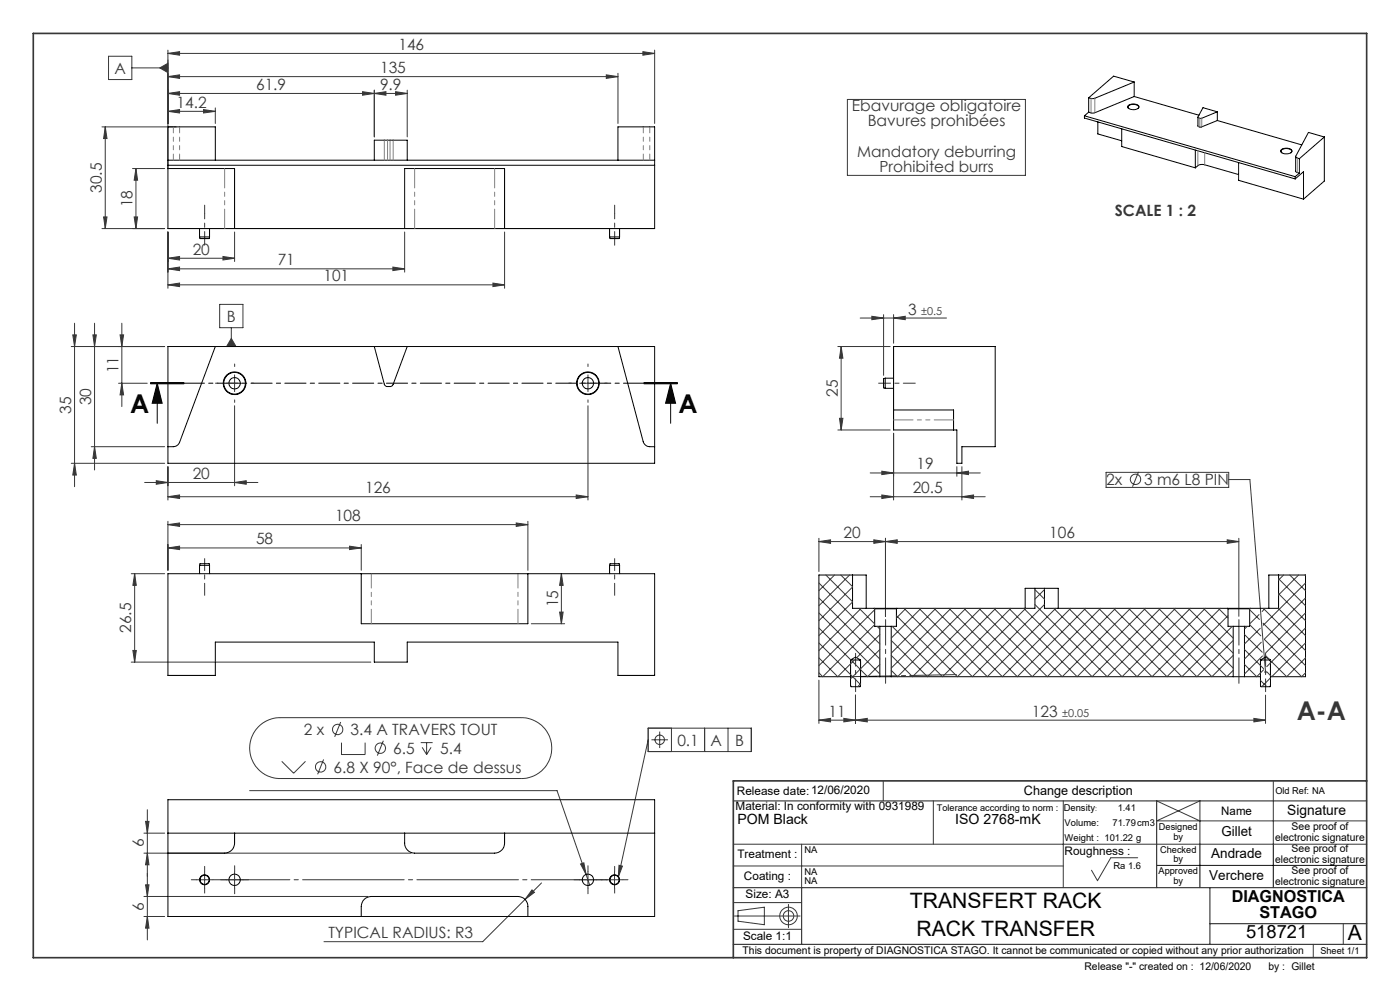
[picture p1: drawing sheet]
<svg xmlns="http://www.w3.org/2000/svg" width="420mm" height="297mm" viewBox="0 0 420 297" stroke-linecap="round" stroke-linejoin="round" font-family="sans-serif">
<g fill="none" stroke="#373737" stroke-width=".3">
<path d="M32.6 16.9h6.9v6.9h-6.9zM50.4 16l3.5-.5v1zM50.4 15v35.5M50.4 16h146M192.9 15.5l3.5 .5-3.5 .5zM196.4 15v22M30.6 38h22.2M31.6 38l.5 3.5h-1zM31.6 38v30.5M39.5 20.4h10.9M47.9 20.4l2.5-1.4v2.8zM50.4 33.4l3.5-.6v1.1z"/>
<path d="M50.4 28l3.5-.5v1zM50.4 23l3.5-.6v1.1zM50.4 33.4h14.2M50.4 23h135M61.1 32.8l3.5 .6-3.5 .5zM64.6 32.3v4.7M108.8 27.5l3.5 .5-3.5 .5zM112.3 28l3.5-.5v1zM112.3 27v14M118.7 27.5l3.5 .5-3.5 .5zM122.2 27v14M122.2 28h-71.8"/>
<path d="M181.9 22.4l3.5 .6-3.5 .5zM185.4 22v15M254.2 29.8h53.4v22.8h-53.4zM39.8 50.5h9.6M40.8 50.5l.5 3.5h-1zM40.8 50.5v18M30.6 68.5h18.8M31.1 65h1l-.5 3.5zM40.3 65h1l-.5 3.5zM50.4 77.4l3.5-.5v1zM50.4 69.5v16.9M50.4 77.4h20"/>
<path d="M66.9 76.9l3.5 .5-3.5 .5zM70.4 69.5v8.9M121.4 69.5v12.1M151.4 69.5v16.9M22.4 96.9v49M28.4 96.9v44M36.5 96.9v24.9M50.4 80.6l3.5-.6v1.1zM50.4 85.4l3.5-.6v1.1zM50.4 80.6h71M50.4 85.4h101M65.9 91.2h7v7h-7z"/>
<path d="M69.4 98.2v5.7M117.9 80l3.5 .6-3.5 .5zM147.9 84.8l3.5 .6-3.5 .5zM258.1 95.3h25.9M261.5 94.8l3.6 .5-3.6 .5zM265.1 94.3v18.2M268.1 95.3l3.5-.5v1zM268.1 94.3v8.6M21.4 103.9h28M21.8 100.4h1.1l-.5 3.5zM27.9 100.4h1l-.5 3.5zM35.6 114.9h8.6"/>
<path d="M36 100.4h1.1l-.6 3.5zM36.5 114.9l.6 3.5h-1.1zM67.9 114.9h5M69.4 101.4l1.4 2.5h-2.8zM70.4 112.4v5M173.9 114.9h5M176.4 112.4v5M251.4 103.9h15.7M252.3 103.9v25M252.3 103.9l.6 3.4h-1.1zM21.4 138.8h28M22.4 138.8l.5 3.6h-1.1z"/>
<path d="M27.4 133.9h22M28.4 133.9l.5 3.5h-1zM50.4 139.9v10M70.4 121.6v24M176.4 121.6v28.3M251.4 128.9h15.7M251.8 125.4h1.1l-.6 3.5zM268.1 129.9v20M287.1 139.9v2.8M288.6 139.9v10M43.4 144.6h34M46.9 144.1l3.5 .5-3.5 .5z"/>
<path d="M50.4 157.2l3.5-.5v1.1zM50.4 148.9l3.5-.6v1.1zM50.4 156.2v14.7M50.4 157.2h108M50.4 148.9h126M70.4 144.6l3.5-.5v1zM154.9 156.7l3.5 .5-3.5 .6zM158.4 156.2v14.7M172.9 148.3l3.5 .6-3.5 .5zM261.1 148.9h34.5M261.1 141.7h33M264.5 148.3l3.6 .6-3.6 .5z"/>
<path d="M264.5 141.2l3.6 .5-3.6 .5zM287.1 141.7l3.4-.5v1zM288.6 148.9l3.5-.6v1.1zM331.8 141.6h36.8v4.5h-36.8zM341.6 141.4l-1.8 4.5M368.6 143.7h6.4l4.7 57.7M39.4 171.9h10M40.4 171.9l.5 3.5h-1zM40.4 171.9v26.5M50.4 164.2l3.5-.5v1zM50.4 164.2h58M104.9 163.7l3.5 .5-3.5 .5z"/>
<path d="M108.4 163.2v7.7M168.4 171.9v15M168.4 171.9l.5 3.5h-1zM245.7 162.3l3.5-.5v1zM245.7 161.3v10M245.7 162.3h126M262.1 161.8l3.5 .5-3.5 .5zM265.6 162.3l3.6-.5v1zM265.6 161.3v23.4M368.2 161.8l3.5 .5-3.5 .5zM371.7 161.3v23.4M39.4 198.4h71.9"/>
<path d="M39.9 194.9h1l-.5 3.5zM159.4 186.9h10M167.9 183.4h1l-.5 3.5zM77.5 217.8a9.2 9.2 0 0 1 6.5-2.7h72.4a9.1 9.1 0 0 1 9.1 9.1 9.1 9.1 0 0 1-9.1 9.1h-72.4a9.1 9.1 0 0 1-8.4-5.6 9.1 9.1 0 0 1 1.9-9.9zM102.2 216.4l-1.8 4.4M194.5 218.2h30.9v7h-30.9zM197.9 219.2v5M201.4 218.2v7M211.4 218.2v7M218.4 218.2v7M245.7 215.8l3.5-.5v1.1zM245.7 203.8v13"/>
<path d="M245.7 215.8h134M253.2 215.3l3.4 .5-3.4 .6zM256.6 215.8l3.6-.5v1.1zM256.6 208.3v8.5M376.2 215.3l3.5 .5-3.5 .6zM379.7 208.3v8.5M74.9 237h92.2l8.7 25.1M84.5 228.2l3.6 3.5 3.6-3.5M97.1 227.6l-1.8 4.5M102.4 222.6v3.5h7.1v-3.5M115 222l-1.8 4.4M126.2 222.6h3.6"/>
<path d="M126.6 224l1.4 2.1M128 222.6v3.5M129.3 224l-1.3 2.1M194.5 221.7l-9 41.2M195.4 221.7h5M265 234v6M382 234v19M43.2 249.7h6.2M43.2 255.7h80.2M43.7 246.2h1l-.5 3.5zM44.2 242.7v39M44.2 255.7l.5 3.5h-1z"/>
<path d="M174.2 258.9l1-.3 .6 3.5zM185.7 259.3l1 .3-1.2 3.3zM220 253h190M220 259.5h99M240.5 253v13M280 240v13M319 240v26M341.3 257.1h-8.1l-4 6.8-1.8-3.1M347 240l13 6M410 246h-63l13-6v13M43.2 274.7h6.2M43.2 268.7h67.2"/>
<path d="M43.7 265.2h1l-.5 3.5zM44.2 274.7l.5 3.5h-1zM58.9 263.7h5M61.4 261.2v5M67.9 263.7h5M70.4 261.2v5M159.6 266.7l.7 .7-2.8 2.2zM162.5 264.6l-17.7 17.6h-47.6M173.9 263.7h5M175.8 262.1l1.1 3.2M176.4 261.2v5M181.9 263.7h5"/>
<path d="M184.4 261.2v5M220 278.5h20.5M220 270.5h20.5M220.3 274.5h19.7M221.4 272.9l7.9-1v5.2l-7.9-1zM236.5 271v7M403 276.8v6.2M394 283v4"/>
<circle cx="340.7" cy="143.7" r="1.56"/>
<circle cx="101.3" cy="218.6" r="1.56"/>
<circle cx="96.2" cy="229.8" r="1.56"/>
<circle cx="114.1" cy="224.2" r="1.56"/>
<circle cx="197.9" cy="221.7" r="1.42"/>
<circle cx="236.5" cy="274.5" r="1.58"/>
<circle cx="236.6" cy="274.5" r="2.63"/>
</g>
<g fill="none" stroke="#000" stroke-width=".3">
<path d="M45.2 115h10zM45.2 114.8h10M45.2 114.7h10M47.2 114.9l1.4 6h-3zM47.2 114.9v12M193.2 114.8h10M193.2 114.7h10M193.2 115h10M201.2 114.9l1.5 6h-3zM201.2 114.9v12M347 259.4h63M360 253v13"/>
<path d="M382 253v13"/>
</g>
<path d="M203.2 114.8h-158" fill="none" stroke="#000" stroke-width=".3" stroke-dasharray="6.3 1.3 1.3 1.3" stroke-dashoffset=".4"/>
<g fill="none" stroke="#373737" stroke-width=".3" stroke-dasharray="30.5 1.3 1.3 1.3">
<path d="M61.4 64v-2.5M61.4 71v2.5M184.4 64v-2.5M184.4 71v2.5M65.4 114.8h-.8M70.4 109.8v-.7M70.4 119.8v.8M75.4 114.8h.7M171.4 114.8h-.8M176.4 109.8v-.7M176.4 119.8v.8M181.4 114.8h.7"/>
<path d="M58.9 263.7h-1.5M61.4 261.2v-1.5M61.4 266.2v1.5M67.9 263.7h-1.7M70.4 261.2v-1.7M70.4 266.2v1.7M72.9 263.7h1.7M173.9 263.7h-1.7M176.4 261.2v-1.7M176.4 266.2v1.7M178.9 263.7h1.7M181.9 263.7h-1.5"/>
<path d="M184.4 261.2v-1.5M184.4 266.2v1.5M186.9 263.7h1.5"/>
</g>
<path d="M274.6 114.8h-11M61.4 178.4v-11M184.4 178.4v-11" fill="none" stroke="#373737" stroke-width=".3" stroke-dasharray="30.5 1.3 1.3 1.3" stroke-dashoffset="26.9"/>
<path d="M265.7 185.7v19.1M371.7 185.7v19.1" fill="none" stroke="#373737" stroke-width=".3" stroke-dasharray="30.5 1.3 1.3 1.3" stroke-dashoffset="22.8"/>
<path d="M255.2 202.8l31.7-.6" fill="none" stroke="#373737" stroke-width=".3" stroke-dasharray="30.5 1.3 1.3 1.3" stroke-dashoffset="16.5"/>
<path d="M256.7 195.8v11.5M379.7 195.8v11.5" fill="none" stroke="#373737" stroke-width=".3" stroke-dasharray="30.5 1.3 1.3 1.3" stroke-dashoffset="26.6"/>
<path d="M63.9 263.7h118.5" fill="none" stroke="#373737" stroke-width=".3" stroke-dasharray="30.5 1.3 1.3 1.3" stroke-dashoffset="7.4"/>
<path d="M61.4 71v-7M184.4 71v-7" fill="none" stroke="#373737" stroke-width=".3" stroke-dasharray="30.5 1.3 1.3 1.3" stroke-dashoffset="28.9"/>
<path d="M220 240h190M347 240v26M220 266h190M240.5 266v17M363 266v17M363 276.8h47M220 283h190" fill="none" stroke="#373737" stroke-width=".35"/>
<path d="M10 10h400v277h-400zM410 234h-190v53" fill="none" stroke="#373737" stroke-width=".5"/>
<path d="M201.2 114.9l1.5 6h-3zM47.2 114.9l1.4 6h-3z" fill="#000"/>
<g fill="#373737">
<path d="M69.4 101.4l1.4 2.5h-2.8zM379.4 201.2l-.1 .3 .4 .3v-.4v.4a.35 .35 0 0 0 .3-.5 .35 .35 0 0 0-.6-.1zM185.7 259.3l1 .3-1.2 3.3zM47.9 20.4l2.5 1.4v-2.8z"/>
<path d="M36 100.4h1.1l-.6 3.5zM36.5 114.9l.6 3.5h-1.1z"/>
<path d="M268.1 95.3l3.5-.5v1zM261.5 94.8l3.6 .5-3.6 .5z"/>
<path d="M50.4 164.2l3.5-.5v1zM104.9 163.7l3.5 .5-3.5 .5zM50.4 157.2l3.5-.5v1.1zM154.9 156.7l3.5 .5-3.5 .6zM245.7 215.8l3.5-.5v1.1zM253.2 215.3l3.4 .5-3.4 .6zM245.7 162.3l3.5-.5v1zM262.1 161.8l3.5 .5-3.5 .5zM256.6 215.8l3.6-.5v1.1zM376.2 215.3l3.5 .5-3.5 .6zM265.6 162.3l3.6-.5v1zM368.2 161.8l3.5 .5-3.5 .5zM159.6 266.7l-2.1 2.9 2.8-2.2zM174.2 258.9l1.6 3.2-.6-3.5zM112.3 28l3.5-.5v1zM118.7 27.5l3.5 .5-3.5 .5z"/>
<path d="M46.9 144.1l3.5 .5-3.5 .5zM70.4 144.6l3.5-.5v1zM50.4 148.9l3.5-.6v1.1zM172.9 148.3l3.5 .6-3.5 .5z"/>
<path d="M50.4 77.4l3.5-.5v1zM66.9 76.9l3.5 .5-3.5 .5zM50.4 80.6l3.5-.6v1.1zM117.9 80l3.5 .6-3.5 .5zM50.4 85.4l3.5-.6v1.1zM147.9 84.8l3.5 .6-3.5 .5zM50.4 33.4l3.5-.6v1.1zM61.1 32.8l3.5 .6-3.5 .5zM50.4 28l3.5-.5v1zM108.8 27.5l3.5 .5-3.5 .5zM50.4 23l3.5-.6v1.1zM181.9 22.4l3.5 .6-3.5 .5zM50.4 16l3.5-.5v1zM192.9 15.5l3.5 .5-3.5 .5z"/>
<path d="M264.5 148.3l3.6 .6-3.6 .5zM288.6 148.9l3.5-.6v1.1z"/>
<path d="M28.4 133.9l.5 3.5h-1zM27.9 100.4h1l-.5 3.5zM44.2 274.7l.5 3.5h-1zM43.7 265.2h1l-.5 3.5z"/>
<path d="M40.3 65h1l-.5 3.5zM40.8 50.5l.5 3.5h-1zM31.1 65h1l-.5 3.5zM31.6 38l.5 3.5h-1z"/>
<path d="M21.8 100.4h1.1l-.5 3.5zM22.4 138.8l.5 3.6h-1.1zM168.4 171.9l.5 3.5h-1zM167.9 183.4h1l-.5 3.5zM40.4 171.9l.5 3.5h-1zM39.9 194.9h1l-.5 3.5zM252.3 103.9l.6 3.4h-1.1zM251.8 125.4h1.1l-.6 3.5zM43.7 246.2h1l-.5 3.5zM44.2 255.7l.5 3.5h-1z"/>
<path d="M264.5 141.2l3.6 .5-3.6 .5zM287.1 141.7l3.4-.5v1z"/>
</g>
<g fill="none" stroke="#000" stroke-width=".3">
<path d="M325.3 34.7l63.2 18.2M325.3 34.7v.7l63.2 18.2M326.6 33.6l-1.3 1.1M326.6 29.3v4.3M329.4 36.5v3.6l7.1 2.1M336.5 38.6v5.3l22.1 6.4M338.6 31.5l1-.3a1.63 1.63 0 0 1 2.1 1 2.26 2.26 0 0 1-3.4-.1zM338.6 32.5a.58 .58 0 0 1-.2-.6 .58 .58 0 0 1 .6-.4l.5-.2a1.56 1.56 0 0 1 2.1 .9l-.3 .3M340.3 28.9l-11.9 4.9-.8 .1-1-.3M340.3 24.6l-11.9 4.9-.8 .1-1-.3M340.3 28.9l19.4 5.6M340.3 24.6l-6.2-1.8-7.5 6.5"/>
<path d="M340.3 24.6v4.3M359.4 35.2v2.6l.6 .3 5.2-2M360.9 32.3l4.3 1.2-4.7 2-.9-.1-.2-.3zM365.2 36.1l25.3 7.3M365.2 33.5v2.6M50.4 50.5h20v18M50.4 48h146M50.4 49.5h146M64.6 48v-10h-14.2v30.5h20M112.3 48v-6h9.9v6M185.4 48v-10h11v30.5h-45M358.6 50.3l.7-.6a2.48 2.48 0 0 1 2.1-.3l10.2 2.9"/>
<path d="M358.6 45v5.3M371.6 48.7v5.3l19.5 5.7M384.4 44.9a2.29 2.29 0 0 1 3.2 .4 2.17 2.17 0 0 1-3.4 .1zM384.6 45.8a.77 .77 0 0 1-.1-1 .77 .77 0 0 1 .9-.2 1.54 1.54 0 0 1 2.1 .9l-.3 .3M388.5 53.6l2.6-2.1v8.2M388.5 52.9v.7M388.7 47v4.4l1.1 .5M389.8 51.9l-1.3 1M389.8 47.6v4.3M397.3 41.1l-4.8-1.4-3.8 7.2 .3 .4 .8 .3M397.3 41.1l-7.5 6.5M397.3 41.1v13.2l-6.2 5.4"/>
<path d="M59.9 71l.1 .5h2.8l.1-.5M59.9 71h3M59.9 68.5v2.5M62.9 68.5v2.5M70.4 68.5h51M121.4 68.5h30M121.4 68.5v-18h30v18M182.9 71l.1 .5h2.7l.2-.5M182.9 71h3M182.9 68.5v2.5M185.9 68.5v2.5M50.4 103.9h146v34.9h-146z"/>
<path d="M64.6 103.9l-10.7 28.7a2.15 2.15 0 0 1-1.9 1.3h-1.6M112.3 103.9l3 11.4 .8 .5h1.2l.6-.4 4.3-11.5M185.4 103.9l7.6 28.5a2.1 2.1 0 0 0 1.9 1.5h1.5M265.6 113.3v3.1M265.6 113.3l-.5 .2v2.7l.5 .2M265.6 113.3h2.5M265.6 116.4h2.5M268.1 103.9h30.5v30h-10v4.9h-1.5v-9.9h-19zM268.1 122.9h18v6M59.9 169.4l.1-.5h2.8l.1 .5M59.9 169.4h3M59.9 169.4v2.5"/>
<path d="M62.9 169.4v2.5M108.4 171.9h50M108.4 171.9h-58v30.5h14.2v-10h47.7v6h9.9v-6h63.2v10h11v-30.5h-38M108.4 171.9v15h50v-15M182.9 169.4l.1-.5h2.7l.2 .5M182.9 169.4h3M182.9 169.4v2.5M185.9 169.4v2.5M255.8 172.3v10h6.5M310.5 176.3v6h-41.4M313.3 176.3v6h55M383.6 172.3v10h-8.5"/>
<path d="M255.2 197.8h.1M255.2 197.8l.1 8h2.7l.2-8M255.2 197.8l1.4-.9 1.6 .9M255.3 197.8l-.1 .5M255.3 197.8h2.7M258 197.8h.2M258 197.8l.2 .5M259.9 182.3v-10h-14.2v30.5h9.5M262.3 182.3h6.8M262.3 182.3l.1 .2M262.4 182.5h6.5M262.4 182.5v5.2h1.5"/>
<path d="M263.9 187.7h3.5M263.9 187.7v15.1M267.4 187.7v15.1M268.9 182.5v5.2h-1.5M269.1 182.3l-.2 .2M307.6 182.3v-6h9.9v6M368.3 182.3h6.8M368.3 182.3l.1 .2M368.4 182.5h6.5M368.4 182.5v5.2h1.6M370 187.7h3.3M370 187.7v15.1"/>
<path d="M373.3 187.7v15.1M374.9 182.5v5.2h-1.6M375.1 182.3l-.2 .2M378.1 197.8h.2M378.1 197.8l.2 8h2.7l.1-8M378.1 197.8l1.6-.9 1.4 .9M378.3 197.8h2.7M378.3 197.8l-.2 .5M380.6 182.3v-10h11.1v30.5h-10.6M381 197.8h.1M381 197.8l.1 .5M258.2 202.8h5.7"/>
<path d="M263.9 202.8h3.5M267.4 202.8h102.6M370 202.8h3.3M373.3 202.8h4.8M50.4 239.7h146v35h-146zM50.4 249.7h146M70.4 249.7v3a3 3 0 0 1-3 3h-17M121.4 249.7v3a3 3 0 0 0 3 3h24a3 3 0 0 0 3-3v-3M108.4 274.7v-3a3 3 0 0 1 3-3h44a2.95 2.95 0 0 1 3 3v3"/>
<circle cx="70.4" cy="114.8" r="1.7"/>
<circle cx="70.4" cy="114.8" r="3.4"/>
<circle cx="70.4" cy="114.9" r="3.3"/>
<circle cx="176.4" cy="114.8" r="1.7"/>
<circle cx="176.4" cy="114.8" r="3.4"/>
<circle cx="176.4" cy="114.9" r="3.3"/>
<circle cx="61.4" cy="263.7" r="1.49"/>
<circle cx="61.4" cy="263.7" r="1.38"/>
<circle cx="70.4" cy="263.7" r="1.7"/>
<circle cx="176.4" cy="263.7" r="1.7"/>
<circle cx="184.4" cy="263.7" r="1.37"/>
<circle cx="184.4" cy="263.7" r="1.49"/>
</g>
<path d="M111.4 171.9v15M155.4 186.9v-15" fill="none" stroke="#808080" stroke-width=".3" stroke-dasharray="6.3 1.3 1.3 1.3 1.3 1.3" stroke-dashoffset="2"/>
<path d="M124.4 50.5v18M67.4 68.5v-18M148.4 68.5v-18M286.1 125.8h-18" fill="none" stroke="#808080" stroke-width=".3" stroke-dasharray="6.3 1.3 1.3 1.3 1.3 1.3" stroke-dashoffset=".5"/>
<path d="M327.3 29.5v4.3M328.4 29.4v4.4M359.6 35.4v2.6M360 35.4v2.6M360.5 35.4v2.6M115.3 42v6M116.3 42v6M117 42v6M118 42v6M359.4 49.6v-4.4M361.4 45.8v3.6M389.2 47.4v4.3" fill="none" stroke="#808080" stroke-width=".3" stroke-dasharray="6.3 1.3 1.3 1.3 1.3 1.3"/>
<g fill="none" stroke="#373737" stroke-width=".3">
<path d="M245.7 179.2l18.2 18.3M245.7 174.7l18.2 18.3M245.9 172.3l-.2 .2M247.8 172.3l8 8M250.4 172.3l-4.7 4.7M252.2 172.3l3.6 3.5M254.9 172.3l-9.2 9.2M255.8 175.9l-10.1 10.1M310.5 176.7l2.8 2.9M313.3 176.7l-2.8 2.9M383.6 177.9l8.1 8.1M383.6 173.5l8.1 8"/>
<path d="M385.1 172.3l-1.5 1.5M386.9 172.3l4.8 4.7M389.6 172.3l-6 6M391.4 172.3l.3 .2M391.7 174.7l-12.7 12.7M391.7 179.2l-12.4 12.3M245.7 197.2l5.6 5.6 5-5M245.7 192.7l12.5 12.5M245.7 188.2l9.5 9.6M245.7 183.7l18.2 18.3M255.3 197.8l5 5 3.6-3.7M255.8 180.4l-10.1 10.1"/>
<path d="M257.7 182.3l4.7 4.7M258.3 182.3l-12.6 12.7M262.3 182.3l.1 .2M262.4 182.7l-16.7 16.8M262.4 187.2l-15.6 15.6-1.1-1.2M263.1 187.7l.8 .8M263.9 190.2l-6.9 6.9M263.9 194.7l-8.7 8.7M271.8 182.3l-2.9 2.9M275.7 182.3l20.5 20.5 20.5-20.5M276.3 182.3l-8.9 8.9M280.2 182.3l20.5 20.5 20.5-20.5"/>
<path d="M280.8 182.3l-13.4 13.5M284.7 182.3l20.5 20.5 20.5-20.5M285.3 182.3l-17.9 17.9M289.2 182.3l20.5 20.5 20.5-20.5M289.8 182.3l-20.5 20.5-1.9-1.9M293.7 182.3l20.5 20.5 20.5-20.5M294.3 182.3l-20.5 20.5-6.4-6.4M298.2 182.3l20.5 20.5 20.5-20.5M298.7 182.3l-20.5 20.5-10.8-10.9M302.6 182.3l20.5 20.5 20.5-20.5M303.2 182.3l-20.4 20.5-15.1-15.1M307.1 182.3l20.5 20.5 20.6-20.5"/>
<path d="M307.7 182.3l-20.5 20.5-18.3-18.3M310.5 181.2l21.6 21.6 20.5-20.5M313.3 181.2l-21.6 21.6-20.5-20.5M316.1 182.3l20.5 20.5 20.5-20.5M320.6 182.3l20.5 20.5 20.5-20.5M325.1 182.3l20.5 20.5 20.5-20.5M329.6 182.3l20.5 20.5 18.3-18.3M334.1 182.3l20.5 20.5 15.1-15.1M338.6 182.3l20.5 20.5 10.9-10.9M343.1 182.3l20.5 20.5 6.4-6.4M347.6 182.3l20.5 20.5 1.9-1.9M352 182.3l18 17.9"/>
<path d="M356.5 182.3l13.5 13.5M361 182.3l9 8.9M365.5 182.3l2.9 2.9M373.3 199.1l3.7 3.7 2.1-2.1M373.3 194.7l5.8 5.7M373.3 190.2l5.4 5.3M374.2 187.7l-.9 .8M374.9 187.2l3.3 3.4M374.9 182.7l2.9 3M375.1 182.3l-.2 .2M377.7 184.2l-2.8 2.8M378.1 188.3l-4.8 4.7"/>
<path d="M378.4 192.5l-5.1 5M378.7 196.6l-5.4 5.4M378.9 186.8l12.8 12.7M379 182.3l12.7 12.7M379.3 191.7l11.2 11.1 1.2-1.2M379.6 182.3l-1 1M379.8 196.6l1 1M381 197.8h.1M383.5 182.3l8.2 8.2M391.7 188.2l-11.7 11.6M391.7 183.7l-12 12M391.7 192.7l-10.2 10.1-1.4-1.4"/>
<path d="M391.7 197.2l-5.7 5.6-4.9-4.8M258.2 205l-.9 .8M378.1 203.9l1.9 1.9M381.1 203.2l-2.6 2.6"/>
</g>
<path d="M52 38v10M53.9 38v10M193 38v10M194.9 38v10" fill="none" stroke="#808080" stroke-width=".3" stroke-dasharray="6.3 1.3 1.3 1.3 1.3 1.3" stroke-dashoffset="4.5"/>
<g font-size="7.8">
<text x="39.1" y="123.9">A</text>
<text x="203.5" y="123.9">A</text>
</g>
<text font-size="7.8" fill="#373737" x="389" y="215.8">A-A</text>
<g font-size="6.3">
<text x="273" y="272">TRANSFERT RACK</text>
<text x="274.9" y="280.5">RACK TRANSFER</text>
<text x="404.4" y="281.6">A</text>
</g>
<text font-size="5.5" x="373.8" y="281.3">518721</text>
<g font-size="4.9">
<text x="369.5" y="270.3">DIAGNOSTICA</text>
<text x="377.8" y="275.2">STAGO</text>
</g>
<g font-size="4.7" fill="#373737">
<text x="119.5" y="15">146</text>
<text x="34.3" y="22.1">A</text>
<text x="114" y="21.9">135</text>
<text x="76.8" y="27">61.9</text>
<text x="114" y="27">9.9</text>
<text x="53" y="32.3">14.2</text>
<text x="255.6" y="33.3">Ebavurage obligatoire</text>
<text x="260.3" y="37.8">Bavures prohibées</text>
<text x="30.6" y="57.8" transform="rotate(-90 30.6 57.8)">30.5</text>
<text x="39.8" y="62.1" transform="rotate(-90 39.8 62.1)">18</text>
<text x="334.5" y="64.8">SCALE 1 : 2</text>
<text x="57.8" y="76.4">20</text>
<text x="83.3" y="79.5">71</text>
<text x="97" y="84.4">101</text>
<text x="272.5" y="94.3">3</text>
<text x="68.1" y="96.5">B</text>
<text x="35.6" y="111.9" transform="rotate(-90 35.6 111.9)">11</text>
<text x="251.4" y="118.9" transform="rotate(-90 251.4 118.9)">25</text>
<text x="21.4" y="123.9" transform="rotate(-90 21.4 123.9)">35</text>
<text x="27.4" y="121.4" transform="rotate(-90 27.4 121.4)">30</text>
<text x="57.8" y="143.6">20</text>
<text x="275" y="140.7">19</text>
<text x="109.5" y="147.8">126</text>
<text x="273.8" y="147.8">20.5</text>
<text x="331.8" y="145.4">2x</text>
<text x="343.2" y="145.4">3 m6 L8 PIN</text>
<text x="100.5" y="156.2">108</text>
<text x="253.1" y="161.3">20</text>
<text x="314.8" y="161.3">106</text>
<text x="76.8" y="163.2">58</text>
<text x="167.4" y="182" transform="rotate(-90 167.4 182)">15</text>
<text x="39.4" y="189.7" transform="rotate(-90 39.4 189.7)">26.5</text>
<text x="248.6" y="214.8">11</text>
<text x="309.6" y="214.8">123</text>
<text x="91.2" y="220.3">2 x</text>
<text x="105.2" y="220.3">3.4 A TRAVERS TOUT</text>
<text x="118" y="225.9">6.5</text>
<text x="132" y="225.9">5.4</text>
<text x="203.2" y="223.5">0.1</text>
<text x="213.2" y="223.5">A</text>
<text x="220.6" y="223.5">B</text>
<text x="100.1" y="231.5">6.8 X 90°, Face de dessus</text>
<text x="43.2" y="254" transform="rotate(-90 43.2 254)">6</text>
<text x="43.2" y="273" transform="rotate(-90 43.2 273)">6</text>
<text x="98.5" y="281.2">TYPICAL RADIUS: R3</text>
</g>
<g font-size="4.6" fill="#373737">
<text x="257.1" y="46.9">Mandatory deburring</text>
<text x="263.9" y="51.5">Prohibited burrs</text>
</g>
<g font-size="4.2">
<text x="386.2" y="244.2">Signature</text>
<text x="221.2" y="247.1">POM Black</text>
<text x="286.6" y="247.1">ISO 2768-mK</text>
</g>
<g font-size="4.1">
<text x="366.5" y="250.5">Gillet</text>
<text x="363.4" y="257.2">Andrade</text>
<text x="362.8" y="263.7">Verchere</text>
</g>
<text font-size="3.9" x="307.2" y="238.1">Change description</text>
<g font-size="3.5">
<text x="221.1" y="238.1">Release date:12/06/2020</text>
<text x="220.7" y="242.8">Material: In conformity with 0931989</text>
<text x="366.4" y="244.2">Name</text>
<text x="221.2" y="257.2">Treatment :</text>
<text x="319.4" y="256.3">Roughness :</text>
<text x="223.2" y="263.7">Coating :</text>
<text x="223.7" y="269.2">Size: A3</text>
<text x="222.9" y="281.7">Scale 1:1</text>
</g>
<g font-size="3.3" fill="#373737">
<text x="276.4" y="94.3">±0.5</text>
<text x="318.6" y="214.8">±0.05</text>
</g>
<g font-size="3.2">
<text x="382.6" y="252">electronic signature</text>
<text x="387.5" y="248.8">See proof of</text>
<text x="387.5" y="255.5">See proof of</text>
<text x="382.6" y="258.6">electronic signature</text>
<text x="387.5" y="261.9">See proof of</text>
<text x="382.6" y="265.1">electronic signature</text>
<text x="222.8" y="285.9">This document is property of DIAGNOSTICA STAGO. It cannot be communicated or copied without any prior authorization</text>
<text x="325.3" y="290.6">Release &quot;-&quot; created on : 12/06/2020</text>
<text x="380.5" y="290.6">by : Gillet</text>
</g>
<g font-size="2.8">
<text x="382.6" y="238.1">Old Ref: NA</text>
<text x="319.1" y="243">Density</text>
<text x="335.3" y="243">1.41</text>
<text x="319.4" y="247.5">Volume:</text>
<text x="333.7" y="247.5">71.79cm3</text>
<text x="347.7" y="248.9">Designed</text>
<text x="352" y="251.7">by</text>
<text x="241.3" y="255.7">NA</text>
<text x="319.4" y="252.1">Weight : 101.22 g</text>
<text x="348" y="255.5">Checked</text>
<text x="241.3" y="262.3">NA</text>
<text x="334" y="260.3">Ra 1.6</text>
<text x="347.6" y="262">Approved</text>
<text x="352" y="258.4">by</text>
<text x="241.3" y="265">NA</text>
<text x="352" y="264.8">by</text>
<text x="396.1" y="285.8">Sheet 1/1</text>
</g>
<text font-size="2.7" x="281.1" y="243.1">Tolerance according to norm :</text>
<text font-size="2.1" x="328.5" y="243">:</text>
</svg>
